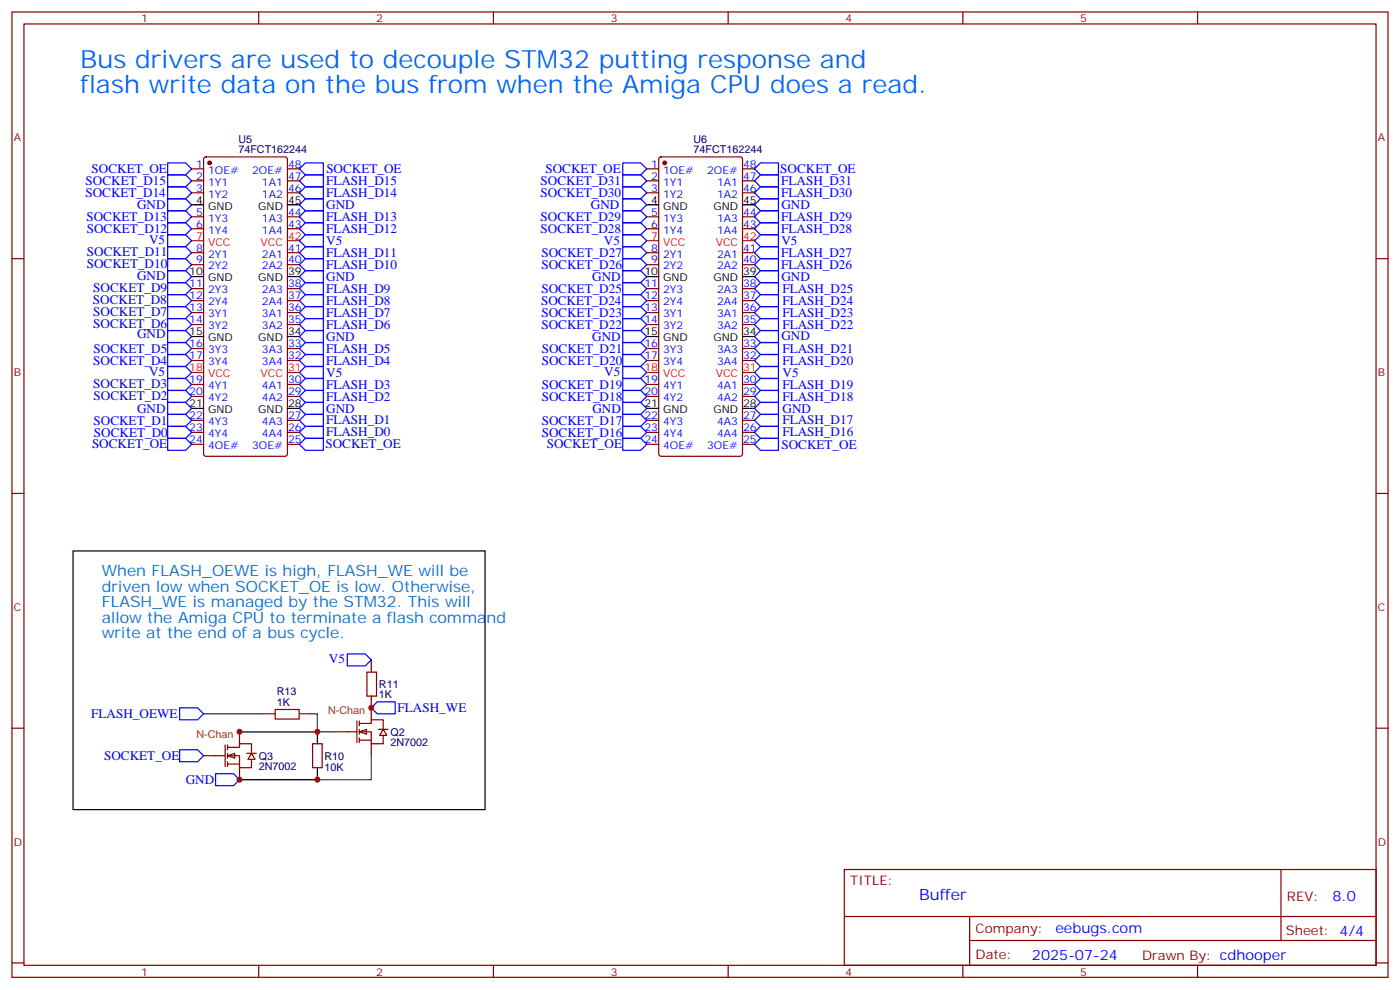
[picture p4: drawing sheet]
<svg xmlns="http://www.w3.org/2000/svg" width="412mm" height="292mm" viewBox="0 0 412 292" stroke-linecap="round" stroke-linejoin="round" font-family="sans-serif">
<g fill="none" stroke="#870000" stroke-width=".35">
<path d="M3.5 3.5h405.4v284.4h-405.4zM7.1 7.1h398.2v277.2h-398.2zM76.2 3.5v3.6M145.3 3.5v3.6M214.5 3.5v3.6M283.6 3.5v3.6M352.8 3.5v3.6M3.5 76.2h3.6M405.3 76.2h3.6M3.5 145.3h3.6M405.3 145.3h3.6M3.5 214.5h3.6"/>
<path d="M405.3 214.5h3.6M248.7 256.1h156.6v28.2h-156.6zM377.3 256.1v20.9M248.7 270h156.5M285.6 277h119.6M285.6 270v14.1M3.5 283.6h3.6M76.2 284.3v3.6M145.3 284.3v3.6M214.5 284.3v3.6M283.6 284.3v3.6M352.8 284.3v3.6"/>
<path d="M405.3 283.6h3.6"/>
</g>
<g fill="#fff" stroke="#870000" stroke-width=".35">
<path d="M105.8 215.5l2.1-.7v1.5z"/>
<path d="M112.9 214.8l1 1.8h-2.1z"/>
</g>
<g fill="none" stroke="#870000" stroke-width=".35">
<path d="M56.4 49.7h3.6M56.4 53.3h3.6M56.4 56.8h3.6M60.2 46.4l.5-.2h23.3l.6 .4 .1 87.1-.5 .7h-23.5l-.7-.5v-87zM84.7 49.7h3.5M84.7 53.3h3.5M84.7 56.8h3.5M190.5 49.7h3.5M190.5 53.3h3.5M190.5 56.8h3.5M194.3 46.4l.4-.2h23.3l.7 .4v87.1l-.4 .7h-23.6l-.6-.5-.1-87zM218.7 49.7h3.5"/>
<path d="M218.7 53.3h3.5M218.7 56.8h3.5M56.4 63.9h3.6M56.4 67.4h3.6M56.4 74.4h3.6M56.4 78h3.6M84.7 63.9h3.5M84.7 67.4h3.5M84.7 74.4h3.5M84.7 78h3.5M190.5 63.9h3.5M190.5 67.4h3.5"/>
<path d="M190.5 74.4h3.5M190.5 78h3.5M218.7 63.9h3.5M218.7 67.4h3.5M218.7 74.4h3.5M218.7 78h3.5M56.4 85h3.6M56.4 88.5h3.6M56.4 92.1h3.6M56.4 95.6h3.6M84.7 85h3.5M84.7 88.5h3.5"/>
<path d="M84.7 92.1h3.5M84.7 95.6h3.5M190.5 85h3.5M190.5 88.5h3.5M190.5 92.1h3.5M190.5 95.6h3.5M218.7 85h3.5M218.7 88.5h3.5M218.7 92.1h3.5M218.7 95.6h3.5M56.4 102.7h3.6M56.4 106.2h3.6"/>
<path d="M56.4 113.2h3.6M56.4 116.8h3.6M84.7 102.7h3.5M84.7 106.2h3.5M84.7 113.2h3.5M84.7 116.8h3.5M190.5 102.7h3.5M190.5 106.2h3.5M190.5 113.2h3.5M190.5 116.8h3.5M218.7 102.7h3.5M218.7 106.2h3.5"/>
<path d="M218.7 113.2h3.5M218.7 116.8h3.5M56.4 123.8h3.6M56.4 127.4h3.6M56.4 130.9h3.6M84.7 123.8h3.5M84.7 127.4h3.5M84.7 130.9h3.5M190.5 123.8h3.5M190.5 127.4h3.5M190.5 130.9h3.5M218.7 123.8h3.5"/>
<path d="M218.7 127.4h3.5M218.7 130.9h3.5M108.1 198h2.8v7h-2.8zM109.4 194.4v3.5M77.6 210.3h3.5M81.1 209h7v2.8h-7zM88.2 210.3h3.5M92.1 219.1h2.8v7h-2.8zM98.8 215.5h6.3M105.1 212.4v6.3M105.8 213.1h3.6v-1.1h3.5v2.8M105.8 215.5h3.6v3.6h3.5v-2.5"/>
<path d="M105.8 218h3.6M105.8 212.4v1.4M105.8 214.8v1.5M105.8 217.3v1.4M109.4 205v7M109.4 219.1v3.5M111.5 214.8h2.8"/>
</g>
<g fill="none" stroke="#00f" stroke-width=".35">
<path d="M49.4 58.6h5.3l1.7 1.7-1.7 1.8h-5.3zM49.4 51.5h5.3l1.7 1.8-1.7 1.7h-5.3zM49.4 55h5.3l1.7 1.8-1.7 1.8h-5.3zM49.4 48h5.3l1.7 1.7-1.7 1.8h-5.3zM88.2 49.7l1.8-1.7h5.2v3.5h-5.2zM88.2 53.3l1.8-1.8h5.2v3.5h-5.2zM88.2 56.8l1.8-1.8h5.2v3.6h-5.2zM183.4 58.6h5.3l1.8 1.7-1.8 1.8h-5.3zM183.4 55h5.3l1.8 1.8-1.8 1.8h-5.3zM183.4 51.5h5.3l1.8 1.8-1.8 1.7h-5.3zM183.4 48h5.3l1.8 1.7-1.8 1.8h-5.3zM222.2 49.7l1.8-1.7h5.3v3.5h-5.3z"/>
<path d="M222.2 53.3l1.8-1.8h5.3v3.5h-5.3zM222.2 56.8l1.8-1.8h5.3v3.6h-5.3zM49.4 69.1h5.3l1.7 1.8-1.7 1.8h-5.3zM49.4 79.7h5.3l1.7 1.8-1.7 1.8h-5.3zM49.4 62.1h5.3l1.7 1.8-1.7 1.7h-5.3zM49.4 65.6h5.3l1.7 1.8-1.7 1.7h-5.3zM49.4 72.7h5.3l1.7 1.7-1.7 1.8h-5.3zM49.4 76.2h5.3l1.7 1.8-1.7 1.7h-5.3zM88.2 63.9l1.8-1.8h5.2v3.5h-5.2zM88.2 67.4l1.8-1.8h5.2v3.5h-5.2zM88.2 74.4l1.8-1.7h5.2v3.5h-5.2zM88.2 78l1.8-1.8h5.2v3.5h-5.2z"/>
<path d="M88.2 60.3l1.8-1.7h5.2v3.5h-5.2zM88.2 70.9l1.8-1.8h5.2v3.6h-5.2zM183.4 69.1h5.3l1.8 1.8-1.8 1.8h-5.3zM183.4 79.7h5.3l1.8 1.8-1.8 1.8h-5.3zM183.4 62.1h5.3l1.8 1.8-1.8 1.7h-5.3zM183.4 76.2h5.3l1.8 1.8-1.8 1.7h-5.3zM183.4 72.7h5.3l1.8 1.7-1.8 1.8h-5.3zM183.4 65.6h5.3l1.8 1.8-1.8 1.7h-5.3zM222.2 63.9l1.8-1.8h5.3v3.5h-5.3zM222.2 67.4l1.8-1.8h5.3v3.5h-5.3zM222.2 74.4l1.8-1.7h5.3v3.5h-5.3zM222.2 78l1.8-1.8h5.3v3.5h-5.3z"/>
<path d="M222.2 60.3l1.8-1.7h5.3v3.5h-5.3zM222.2 70.9l1.8-1.8h5.3v3.6h-5.3zM49.4 97.4h5.3l1.7 1.7-1.7 1.8h-5.3zM49.4 83.3h5.3l1.7 1.7-1.7 1.8h-5.3zM49.4 86.8h5.3l1.7 1.7-1.7 1.8h-5.3zM49.4 90.3h5.3l1.7 1.8-1.7 1.7h-5.3zM49.4 93.8h5.3l1.7 1.8-1.7 1.8h-5.3zM88.2 88.5l1.8-1.7h5.2v3.5h-5.2zM88.2 92.1l1.8-1.8h5.2v3.5h-5.2zM88.2 95.6l1.8-1.8h5.2v3.6h-5.2zM88.2 81.5l1.8-1.8h5.2v3.6h-5.2zM88.2 99.1l1.8-1.7h5.2v3.5h-5.2z"/>
<path d="M90 83.3h5.2v3.5h-5.2l-1.8-1.8zM183.4 97.4h5.3l1.8 1.7-1.8 1.8h-5.3zM183.4 93.8h5.3l1.8 1.8-1.8 1.8h-5.3zM183.4 90.3h5.3l1.8 1.8-1.8 1.7h-5.3zM183.4 86.8h5.3l1.8 1.7-1.8 1.8h-5.3zM183.4 83.3h5.3l1.8 1.7-1.8 1.8h-5.3zM222.2 85l1.8-1.7h5.3v3.5h-5.3zM222.2 88.5l1.8-1.7h5.3v3.5h-5.3zM222.2 92.1l1.8-1.8h5.3v3.5h-5.3zM222.2 95.6l1.8-1.8h5.3v3.6h-5.3zM222.2 81.5l1.8-1.8h5.3v3.6h-5.3zM222.2 99.1l1.8-1.7h5.3v3.5h-5.3z"/>
<path d="M49.4 107.9h5.3l1.7 1.8-1.7 1.8h-5.3zM49.4 118.5h5.3l1.7 1.8-1.7 1.8h-5.3zM49.4 100.9h5.3l1.7 1.8-1.7 1.7h-5.3zM49.4 104.4h5.3l1.7 1.8-1.7 1.7h-5.3zM49.4 111.5h5.3l1.7 1.7-1.7 1.8h-5.3zM49.4 115h5.3l1.7 1.8-1.7 1.7h-5.3zM88.2 102.7l1.8-1.8h5.2v3.5h-5.2zM88.2 106.2l1.8-1.8h5.2v3.5h-5.2zM88.2 113.2l1.8-1.7h5.2v3.5h-5.2zM88.2 116.8l1.8-1.8h5.2v3.5h-5.2zM88.2 109.7l1.8-1.8h5.2v3.6h-5.2zM183.4 107.9h5.3l1.8 1.8-1.8 1.8h-5.3z"/>
<path d="M183.4 118.5h5.3l1.8 1.8-1.8 1.8h-5.3zM183.4 111.5h5.3l1.8 1.7-1.8 1.8h-5.3zM183.4 115h5.3l1.8 1.8-1.8 1.7h-5.3zM183.4 104.4h5.3l1.8 1.8-1.8 1.7h-5.3zM183.4 100.9h5.3l1.8 1.8-1.8 1.7h-5.3zM222.2 102.7l1.8-1.8h5.3v3.5h-5.3zM222.2 106.2l1.8-1.8h5.3v3.5h-5.3zM222.2 113.2l1.8-1.7h5.3v3.5h-5.3zM222.2 116.8l1.8-1.8h5.3v3.5h-5.3zM222.2 109.7l1.8-1.8h5.3v3.6h-5.3zM49.4 122.1h5.3l1.7 1.7-1.7 1.8h-5.3zM49.4 125.6h5.3l1.7 1.8-1.7 1.7h-5.3z"/>
<path d="M49.4 129.1h5.3l1.7 1.8-1.7 1.7h-5.3zM88.2 130.9l1.8-1.8h5.2v3.5h-5.2zM88.2 123.8l1.8-1.7h5.2v3.5h-5.2zM88.2 120.3l1.8-1.8h5.2v3.6h-5.2zM90 125.6h5.2v3.5h-5.2l-1.8-1.7zM183.4 122.1h5.3l1.8 1.7-1.8 1.8h-5.3zM183.4 125.6h5.3l1.8 1.8-1.8 1.7h-5.3zM183.4 129.1h5.3l1.8 1.8-1.8 1.7h-5.3zM222.2 130.9l1.8-1.8h5.3v3.5h-5.3zM222.2 123.8l1.8-1.7h5.3v3.5h-5.3zM222.2 127.4l1.8-1.8h5.3v3.5h-5.3zM222.2 120.3l1.8-1.8h5.3v3.6h-5.3z"/>
<path d="M102.3 192.6h5.3l1.8 1.8-1.8 1.7h-5.3zM52.9 208.5h5.3l1.8 1.8-1.8 1.7h-5.3zM109.4 208.5l1.7-1.8h5.3v3.6h-5.3zM52.9 220.8h5.3l1.8 1.8-1.8 1.8h-5.3zM63.5 227.9h5.3l1.8 1.8-1.8 1.7h-5.3z"/>
</g>
<g fill="none" stroke="#000" stroke-width=".35">
<path d="M56.4 60.3h3.6M84.7 60.3h3.5M190.5 60.3h3.5M218.7 60.3h3.5M56.4 81.5h3.6M56.4 99.1h3.6M84.7 81.5h3.5M84.7 99.1h3.5M190.5 81.5h3.5M190.5 99.1h3.5M218.7 81.5h3.5M218.7 99.1h3.5"/>
<path d="M56.4 120.3h3.6M84.7 120.3h3.5M190.5 120.3h3.5M218.7 120.3h3.5M21.5 162.3h121.4v76.2h-121.4zM93.5 215.5v3.6M93.5 226.1v3.6"/>
</g>
<path d="M60 210.3h17.6M70.6 215.5h28.2M91.7 210.3h1.8v5.2M109.4 222.6v7.1h-38.8" fill="none" stroke="#008700" stroke-width=".35"/>
<g fill="#870000" stroke="#870000" stroke-width=".35">
<circle cx="195.8" cy="48" r=".53"/>
<circle cx="61.7" cy="48" r=".53"/>
</g>
<path d="M56.4 70.9h3.6M84.7 70.9h3.5M190.5 70.9h3.5M218.7 70.9h3.5M56.4 109.7h3.6M84.7 109.7h3.5M190.5 109.7h3.5M218.7 109.7h3.5" fill="none" stroke="#f00" stroke-width=".35"/>
<g fill="#fff" stroke="#870000" stroke-width=".35">
<path d="M67 222.6l2.1-.7v1.4z"/>
<path d="M74.1 221.9l1 1.8h-2.1z"/>
</g>
<path d="M66.3 219.4v6.4M67 219.4v1.4M70.6 215.5v3.6M60 222.6h6.3M67 220.1h3.6v-1h3.5v2.8M67 222.6h3.6v3.5h3.5v-2.4M67 225.1h3.6M67 221.9v1.4M67 224.4v1.4M70.6 226.1v3.6M72.7 221.9h2.8" fill="none" stroke="#870000" stroke-width=".35"/>
<path d="M70.6 229.7h22.9" fill="none" stroke="#008700" stroke-width=".35"/>
<g fill="#c00">
<circle cx="109.4" cy="208.5" r=".88"/>
<circle cx="93.5" cy="215.5" r=".88"/>
<circle cx="93.5" cy="229.7" r=".88"/>
<circle cx="70.6" cy="215.5" r=".88"/>
<circle cx="70.6" cy="229.7" r=".88"/>
</g>
<g font-size="7.4" fill="#06f">
<text x="23.6" y="20.1">Bus drivers are used to decouple STM32 putting response and</text>
<text x="23.6" y="27.5">flash w</text>
<text x="49.9" y="27.5">rite data on the bus from w</text>
<text x="152.3" y="27.5">hen the Amiga CPU does a read.</text>
</g>
<g font-size="4.6" fill="#06c">
<text x="30" y="169.7">When FLASH_OEWE is high, FLASH_WE w</text>
<text x="127" y="169.7">ill be</text>
<text x="30" y="174.3">driven loww</text>
<text x="30" y="178.9">FLASH_WE is managed by the STM32. This w</text>
<text x="59.1" y="174.3">hen SOCKET_OE is low</text>
<text x="112.2" y="174.3">. Otherw</text>
<text x="132.2" y="174.3">ise,</text>
<text x="134.9" y="178.9">ill</text>
<text x="30" y="183.4">allowthe Amiga CPU to terminate a flash command</text>
<text x="30" y="188">w</text>
<text x="33.7" y="188">rite at the end of a bus cycle.</text>
</g>
<text font-size="4.6" fill="#00f" x="270.8" y="265.1">Buffer</text>
<g font-size="4.2" fill="#00f">
<text x="392.5" y="265.4">8.0</text>
<text x="310.9" y="274.9">eebugs.com</text>
<text x="304" y="282.7">2025-07-24</text>
</g>
<g font-size="3.9" fill="#00f">
<text x="27" y="51">SOCKET_OE</text>
<text x="96.1" y="51">SOCKET_OE</text>
<text x="160.7" y="51">SOCKET_OE</text>
<text x="229.8" y="51">SOCKET_OE</text>
<text x="25.2" y="58.1">SOCKET_D14</text>
<text x="25.2" y="54.5">SOCKET_D15</text>
<text x="96" y="54.5">FLASH_D15</text>
<text x="96" y="58">FLASH_D14</text>
<text x="159.3" y="58.1">SOCKET_D30</text>
<text x="159.3" y="54.5">SOCKET_D31</text>
<text x="230.1" y="54.5">FLASH_D31</text>
<text x="230.1" y="58">FLASH_D30</text>
<text x="25.5" y="65.1">SOCKET_D13</text>
<text x="40.4" y="61.6">GND</text>
<text x="96" y="65.1">FLASH_D13</text>
<text x="96.1" y="61.6">GND</text>
<text x="159.3" y="65.1">SOCKET_D29</text>
<text x="174.1" y="61.6">GND</text>
<text x="230.1" y="65.1">FLASH_D29</text>
<text x="230.2" y="61.6">GND</text>
<text x="25.5" y="68.6">SOCKET_D12</text>
<text x="43.9" y="71.8">V5</text>
<text x="96" y="68.6">FLASH_D12</text>
<text x="159.3" y="68.6">SOCKET_D28</text>
<text x="230.1" y="68.6">FLASH_D28</text>
<text x="25.6" y="75.3">SOCKET_D11</text>
<text x="96" y="75.6">FLASH_D11</text>
<text x="96.1" y="72.2">V5</text>
<text x="159.5" y="75.7">SOCKET_D27</text>
<text x="177.9" y="72.1">V5</text>
<text x="230.1" y="75.6">FLASH_D27</text>
<text x="230.2" y="72.2">V5</text>
<text x="25.6" y="78.9">SOCKET_D10</text>
<text x="40.4" y="82.4">GND</text>
<text x="96" y="79.2">FLASH_D10</text>
<text x="96.1" y="82.8">GND</text>
<text x="159.5" y="79.2">SOCKET_D26</text>
<text x="174.4" y="82.8">GND</text>
<text x="230.1" y="79.2">FLASH_D26</text>
<text x="230.2" y="82.8">GND</text>
<text x="27.4" y="89.5">SOCKET_D8</text>
<text x="27.5" y="85.9">SOCKET_D9</text>
<text x="96" y="86.2">FLASH_D9</text>
<text x="96" y="89.7">FLASH_D8</text>
<text x="159.4" y="89.8">SOCKET_D24</text>
<text x="159.5" y="86.3">SOCKET_D25</text>
<text x="230.5" y="86.2">FLASH_D25</text>
<text x="230.5" y="89.7">FLASH_D24</text>
<text x="27.5" y="93">SOCKET_D7</text>
<text x="96" y="93.3">FLASH_D7</text>
<text x="159.5" y="93.3">SOCKET_D23</text>
<text x="230.5" y="93.3">FLASH_D23</text>
<text x="27.5" y="96.5">SOCKET_D6</text>
<text x="40.4" y="99.7">GND</text>
<text x="96" y="96.8">FLASH_D6</text>
<text x="96.1" y="100.4">GND</text>
<text x="159.5" y="96.9">SOCKET_D22</text>
<text x="174.4" y="100.4">GND</text>
<text x="230.2" y="100.3">GND</text>
<text x="230.5" y="96.8">FLASH_D22</text>
<text x="27.5" y="107.4">SOCKET_D4</text>
<text x="27.5" y="103.9">SOCKET_D5</text>
<text x="96" y="103.9">FLASH_D5</text>
<text x="96" y="107.4">FLASH_D4</text>
<text x="159.6" y="107.4">SOCKET_D20</text>
<text x="159.6" y="103.9">SOCKET_D21</text>
<text x="230.5" y="103.9">FLASH_D21</text>
<text x="230.5" y="107.4">FLASH_D20</text>
<text x="43.9" y="110.6">V5</text>
<text x="96.1" y="111">V5</text>
<text x="178" y="110.9">V5</text>
<text x="230.5" y="111">V5</text>
<text x="27.5" y="114.1">SOCKET_D3</text>
<text x="27.5" y="117.7">SOCKET_D2</text>
<text x="96" y="114.4">FLASH_D3</text>
<text x="96" y="118">FLASH_D2</text>
<text x="159.6" y="114.5">SOCKET_D19</text>
<text x="159.6" y="118">SOCKET_D18</text>
<text x="230.5" y="114.4">FLASH_D19</text>
<text x="230.5" y="118">FLASH_D18</text>
<text x="27.5" y="125.1">SOCKET_D1</text>
<text x="40.4" y="121.6">GND</text>
<text x="96" y="125">FLASH_D1</text>
<text x="96.1" y="121.6">GND</text>
<text x="159.6" y="125.1">SOCKET_D17</text>
<text x="174.5" y="121.5">GND</text>
<text x="230.5" y="125">FLASH_D17</text>
<text x="230.5" y="121.6">GND</text>
<text x="27.7" y="128.6">SOCKET_D0</text>
<text x="96" y="128.6">FLASH_D0</text>
<text x="159.6" y="128.6">SOCKET_D16</text>
<text x="230.5" y="128.6">FLASH_D16</text>
<text x="27.1" y="132">SOCKET_OE</text>
<text x="95.9" y="132.1">SOCKET_OE</text>
<text x="161" y="132">SOCKET_OE</text>
<text x="230.2" y="132.1">SOCKET_OE</text>
<text x="96.9" y="195.4">V5</text>
<text x="117.1" y="209.7">FLASH_WE</text>
<text x="26.9" y="211.5">FLASH_OEWE</text>
<text x="30.7" y="223.9">SOCKET_OE</text>
<text x="54.7" y="230.9">GND</text>
</g>
<g font-size="3.9" fill="#800">
<text x="250.5" y="260.7">TITLE:</text>
<text x="379.1" y="265.4">REV:</text>
<text x="287.4" y="274.9">Company:</text>
<text x="378.7" y="275.5">Sheet: 4/4</text>
<text x="287.4" y="282.6">Date:</text>
<text x="336.4" y="282.7">Draw</text>
<text x="346.6" y="282.7">n By: cdhooper</text>
</g>
<g font-size="3.2" fill="#800">
<text x="41.6" y="6.5">1</text>
<text x="110.8" y="6.5">2</text>
<text x="179.9" y="6.5">3</text>
<text x="249.1" y="6.5">4</text>
<text x="318.2" y="6.5">5</text>
<text x="4.1" y="41.6">A</text>
<text x="405.9" y="41.6">A</text>
<text x="4.1" y="110.8">B</text>
<text x="405.9" y="110.8">B</text>
<text x="4.1" y="179.9">C</text>
<text x="405.9" y="179.9">C</text>
<text x="4.1" y="249.1">D</text>
<text x="405.9" y="249.1">D</text>
<text x="41.6" y="287.3">1</text>
<text x="110.8" y="287.3">2</text>
<text x="179.9" y="287.3">3</text>
<text x="249.1" y="287.3">4</text>
<text x="318.2" y="287.3">5</text>
</g>
<g font-size="3.2" fill="#000080">
<text x="70.2" y="45.2">74FCT162244</text>
<text x="70.2" y="42.1">U5</text>
<text x="204.3" y="45.2">74FCT162244</text>
<text x="204.3" y="42.1">U6</text>
<text x="111.6" y="202.6">R11</text>
<text x="81.6" y="207.9">1K</text>
<text x="81.6" y="204.7">R13</text>
<text x="111.6" y="205.7">1K</text>
<text x="115" y="219.9">2N7002</text>
<text x="115" y="216.8">Q2</text>
<text x="76.2" y="226.9">2N7002</text>
<text x="76.2" y="223.9">Q3</text>
<text x="95.6" y="227">10K</text>
<text x="95.6" y="223.8">R10</text>
</g>
<g font-size="3.2" fill="#00f">
<text x="57.8" y="49.4">1</text>
<text x="57.8" y="52.9">2</text>
<text x="61.3" y="51.2">1OE#</text>
<text x="74.2" y="51.2">2OE#</text>
<text x="84.8" y="52.9">47</text>
<text x="84.8" y="49.4">48</text>
<text x="191.8" y="49.4">1</text>
<text x="191.8" y="52.9">2</text>
<text x="195.3" y="51.2">1OE#</text>
<text x="208.3" y="51.2">2OE#</text>
<text x="218.9" y="52.9">47</text>
<text x="218.9" y="49.4">48</text>
<text x="57.8" y="56.4">3</text>
<text x="61.3" y="54.7">1Y1</text>
<text x="61.3" y="58.2">1Y2</text>
<text x="77.2" y="58.2">1A2</text>
<text x="77.2" y="54.7">1A1</text>
<text x="84.8" y="56.4">46</text>
<text x="191.8" y="56.4">3</text>
<text x="195.3" y="54.7">1Y1</text>
<text x="195.3" y="58.2">1Y2</text>
<text x="211.2" y="58.2">1A2</text>
<text x="211.2" y="54.7">1A1</text>
<text x="218.9" y="56.4">46</text>
<text x="57.8" y="63.5">5</text>
<text x="61.3" y="65.3">1Y3</text>
<text x="77.2" y="65.3">1A3</text>
<text x="84.8" y="63.5">44</text>
<text x="191.8" y="63.5">5</text>
<text x="195.3" y="65.3">1Y3</text>
<text x="211.2" y="65.3">1A3</text>
<text x="218.9" y="63.5">44</text>
<text x="57.8" y="67">6</text>
<text x="61.3" y="68.8">1Y4</text>
<text x="77.2" y="68.8">1A4</text>
<text x="84.8" y="67">43</text>
<text x="191.8" y="67">6</text>
<text x="195.3" y="68.8">1Y4</text>
<text x="211.2" y="68.8">1A4</text>
<text x="218.9" y="67">43</text>
<text x="57.8" y="74.1">8</text>
<text x="57.8" y="77.6">9</text>
<text x="61.3" y="75.8">2Y1</text>
<text x="77.2" y="75.8">2A1</text>
<text x="84.8" y="77.6">40</text>
<text x="84.8" y="74.1">41</text>
<text x="191.8" y="74.1">8</text>
<text x="191.8" y="77.6">9</text>
<text x="195.3" y="75.8">2Y1</text>
<text x="211.2" y="75.8">2A1</text>
<text x="218.9" y="77.6">40</text>
<text x="218.9" y="74.1">41</text>
<text x="61.3" y="79.4">2Y2</text>
<text x="77.2" y="79.4">2A2</text>
<text x="195.3" y="79.4">2Y2</text>
<text x="211.2" y="79.4">2A2</text>
<text x="55.8" y="84.7">11</text>
<text x="55.8" y="88.2">12</text>
<text x="61.3" y="86.4">2Y3</text>
<text x="61.3" y="90">2Y4</text>
<text x="77.2" y="90">2A4</text>
<text x="77.2" y="86.4">2A3</text>
<text x="84.8" y="88.2">37</text>
<text x="84.8" y="84.7">38</text>
<text x="189.8" y="84.7">11</text>
<text x="189.8" y="88.2">12</text>
<text x="195.3" y="86.4">2Y3</text>
<text x="195.3" y="90">2Y4</text>
<text x="211.2" y="90">2A4</text>
<text x="211.2" y="86.4">2A3</text>
<text x="218.9" y="88.2">37</text>
<text x="218.9" y="84.7">38</text>
<text x="55.8" y="91.7">13</text>
<text x="55.8" y="95.2">14</text>
<text x="61.3" y="93.5">3Y1</text>
<text x="77.2" y="93.5">3A1</text>
<text x="84.8" y="95.2">35</text>
<text x="84.8" y="91.7">36</text>
<text x="189.8" y="91.7">13</text>
<text x="189.8" y="95.2">14</text>
<text x="195.3" y="93.5">3Y1</text>
<text x="211.2" y="93.5">3A1</text>
<text x="218.9" y="95.2">35</text>
<text x="218.9" y="91.7">36</text>
<text x="61.3" y="97">3Y2</text>
<text x="77.2" y="97">3A2</text>
<text x="195.3" y="97">3Y2</text>
<text x="211.2" y="97">3A2</text>
<text x="55.8" y="102.3">16</text>
<text x="55.8" y="105.8">17</text>
<text x="61.3" y="104.1">3Y3</text>
<text x="61.3" y="107.6">3Y4</text>
<text x="77.2" y="107.6">3A4</text>
<text x="77.2" y="104.1">3A3</text>
<text x="84.8" y="105.8">32</text>
<text x="84.8" y="102.3">33</text>
<text x="189.8" y="102.3">16</text>
<text x="189.8" y="105.8">17</text>
<text x="195.3" y="104.1">3Y3</text>
<text x="195.3" y="107.6">3Y4</text>
<text x="211.2" y="107.6">3A4</text>
<text x="211.2" y="104.1">3A3</text>
<text x="218.9" y="105.8">32</text>
<text x="218.9" y="102.3">33</text>
<text x="55.8" y="112.9">19</text>
<text x="84.8" y="112.9">30</text>
<text x="189.8" y="112.9">19</text>
<text x="218.9" y="112.9">30</text>
<text x="55.8" y="116.4">20</text>
<text x="61.3" y="114.7">4Y1</text>
<text x="61.3" y="118.2">4Y2</text>
<text x="77.2" y="118.2">4A2</text>
<text x="77.2" y="114.7">4A1</text>
<text x="84.8" y="116.4">29</text>
<text x="189.8" y="116.4">20</text>
<text x="195.3" y="114.7">4Y1</text>
<text x="195.3" y="118.2">4Y2</text>
<text x="211.2" y="118.2">4A2</text>
<text x="211.2" y="114.7">4A1</text>
<text x="218.9" y="116.4">29</text>
<text x="55.8" y="123.5">22</text>
<text x="61.3" y="125.2">4Y3</text>
<text x="77.2" y="125.2">4A3</text>
<text x="84.8" y="123.5">27</text>
<text x="189.8" y="123.5">22</text>
<text x="195.3" y="125.2">4Y3</text>
<text x="211.2" y="125.2">4A3</text>
<text x="218.9" y="123.5">27</text>
<text x="55.8" y="127">23</text>
<text x="55.8" y="130.5">24</text>
<text x="61.3" y="128.8">4Y4</text>
<text x="77.2" y="128.8">4A4</text>
<text x="84.8" y="130.5">25</text>
<text x="84.8" y="127">26</text>
<text x="189.8" y="127">23</text>
<text x="189.8" y="130.5">24</text>
<text x="195.3" y="128.8">4Y4</text>
<text x="211.2" y="128.8">4A4</text>
<text x="218.9" y="130.5">25</text>
<text x="218.9" y="127">26</text>
<text x="61.3" y="132.3">4OE#</text>
<text x="74.2" y="132.3">3OE#</text>
<text x="195.3" y="132.3">4OE#</text>
<text x="208.3" y="132.3">3OE#</text>
</g>
<g font-size="3.2">
<text x="57.8" y="60">4</text>
<text x="84.8" y="60">45</text>
<text x="191.8" y="60">4</text>
<text x="218.9" y="60">45</text>
<text x="61.3" y="61.7">GND</text>
<text x="76.1" y="61.7">GND</text>
<text x="195.3" y="61.7">GND</text>
<text x="210.1" y="61.7">GND</text>
<text x="55.8" y="81.1">10</text>
<text x="61.3" y="82.9">GND</text>
<text x="76.1" y="82.9">GND</text>
<text x="84.8" y="81.1">39</text>
<text x="189.8" y="81.1">10</text>
<text x="195.3" y="82.9">GND</text>
<text x="210.1" y="82.9">GND</text>
<text x="218.9" y="81.1">39</text>
<text x="55.8" y="98.8">15</text>
<text x="61.3" y="100.5">GND</text>
<text x="76.1" y="100.5">GND</text>
<text x="84.8" y="98.8">34</text>
<text x="189.8" y="98.8">15</text>
<text x="195.3" y="100.5">GND</text>
<text x="210.1" y="100.5">GND</text>
<text x="218.9" y="98.8">34</text>
<text x="55.8" y="119.9">21</text>
<text x="84.8" y="119.9">28</text>
<text x="189.8" y="119.9">21</text>
<text x="218.9" y="119.9">28</text>
<text x="61.3" y="121.7">GND</text>
<text x="76.1" y="121.7">GND</text>
<text x="195.3" y="121.7">GND</text>
<text x="210.1" y="121.7">GND</text>
</g>
<g font-size="3.2" fill="#f00">
<text x="57.8" y="70.6">7</text>
<text x="84.8" y="70.6">42</text>
<text x="191.8" y="70.6">7</text>
<text x="218.9" y="70.6">42</text>
<text x="61.3" y="72.3">VCC</text>
<text x="76.8" y="72.3">VCC</text>
<text x="195.3" y="72.3">VCC</text>
<text x="210.8" y="72.3">VCC</text>
<text x="55.8" y="109.4">18</text>
<text x="61.3" y="111.1">VCC</text>
<text x="76.8" y="111.1">VCC</text>
<text x="84.8" y="109.4">31</text>
<text x="189.8" y="109.4">18</text>
<text x="195.3" y="111.1">VCC</text>
<text x="210.8" y="111.1">VCC</text>
<text x="218.9" y="109.4">31</text>
</g>
<g font-size="3.2" fill="#960">
<text x="96.7" y="210.3">N-Chan</text>
<text x="57.9" y="217.3">N-Chan</text>
</g>
</svg>
